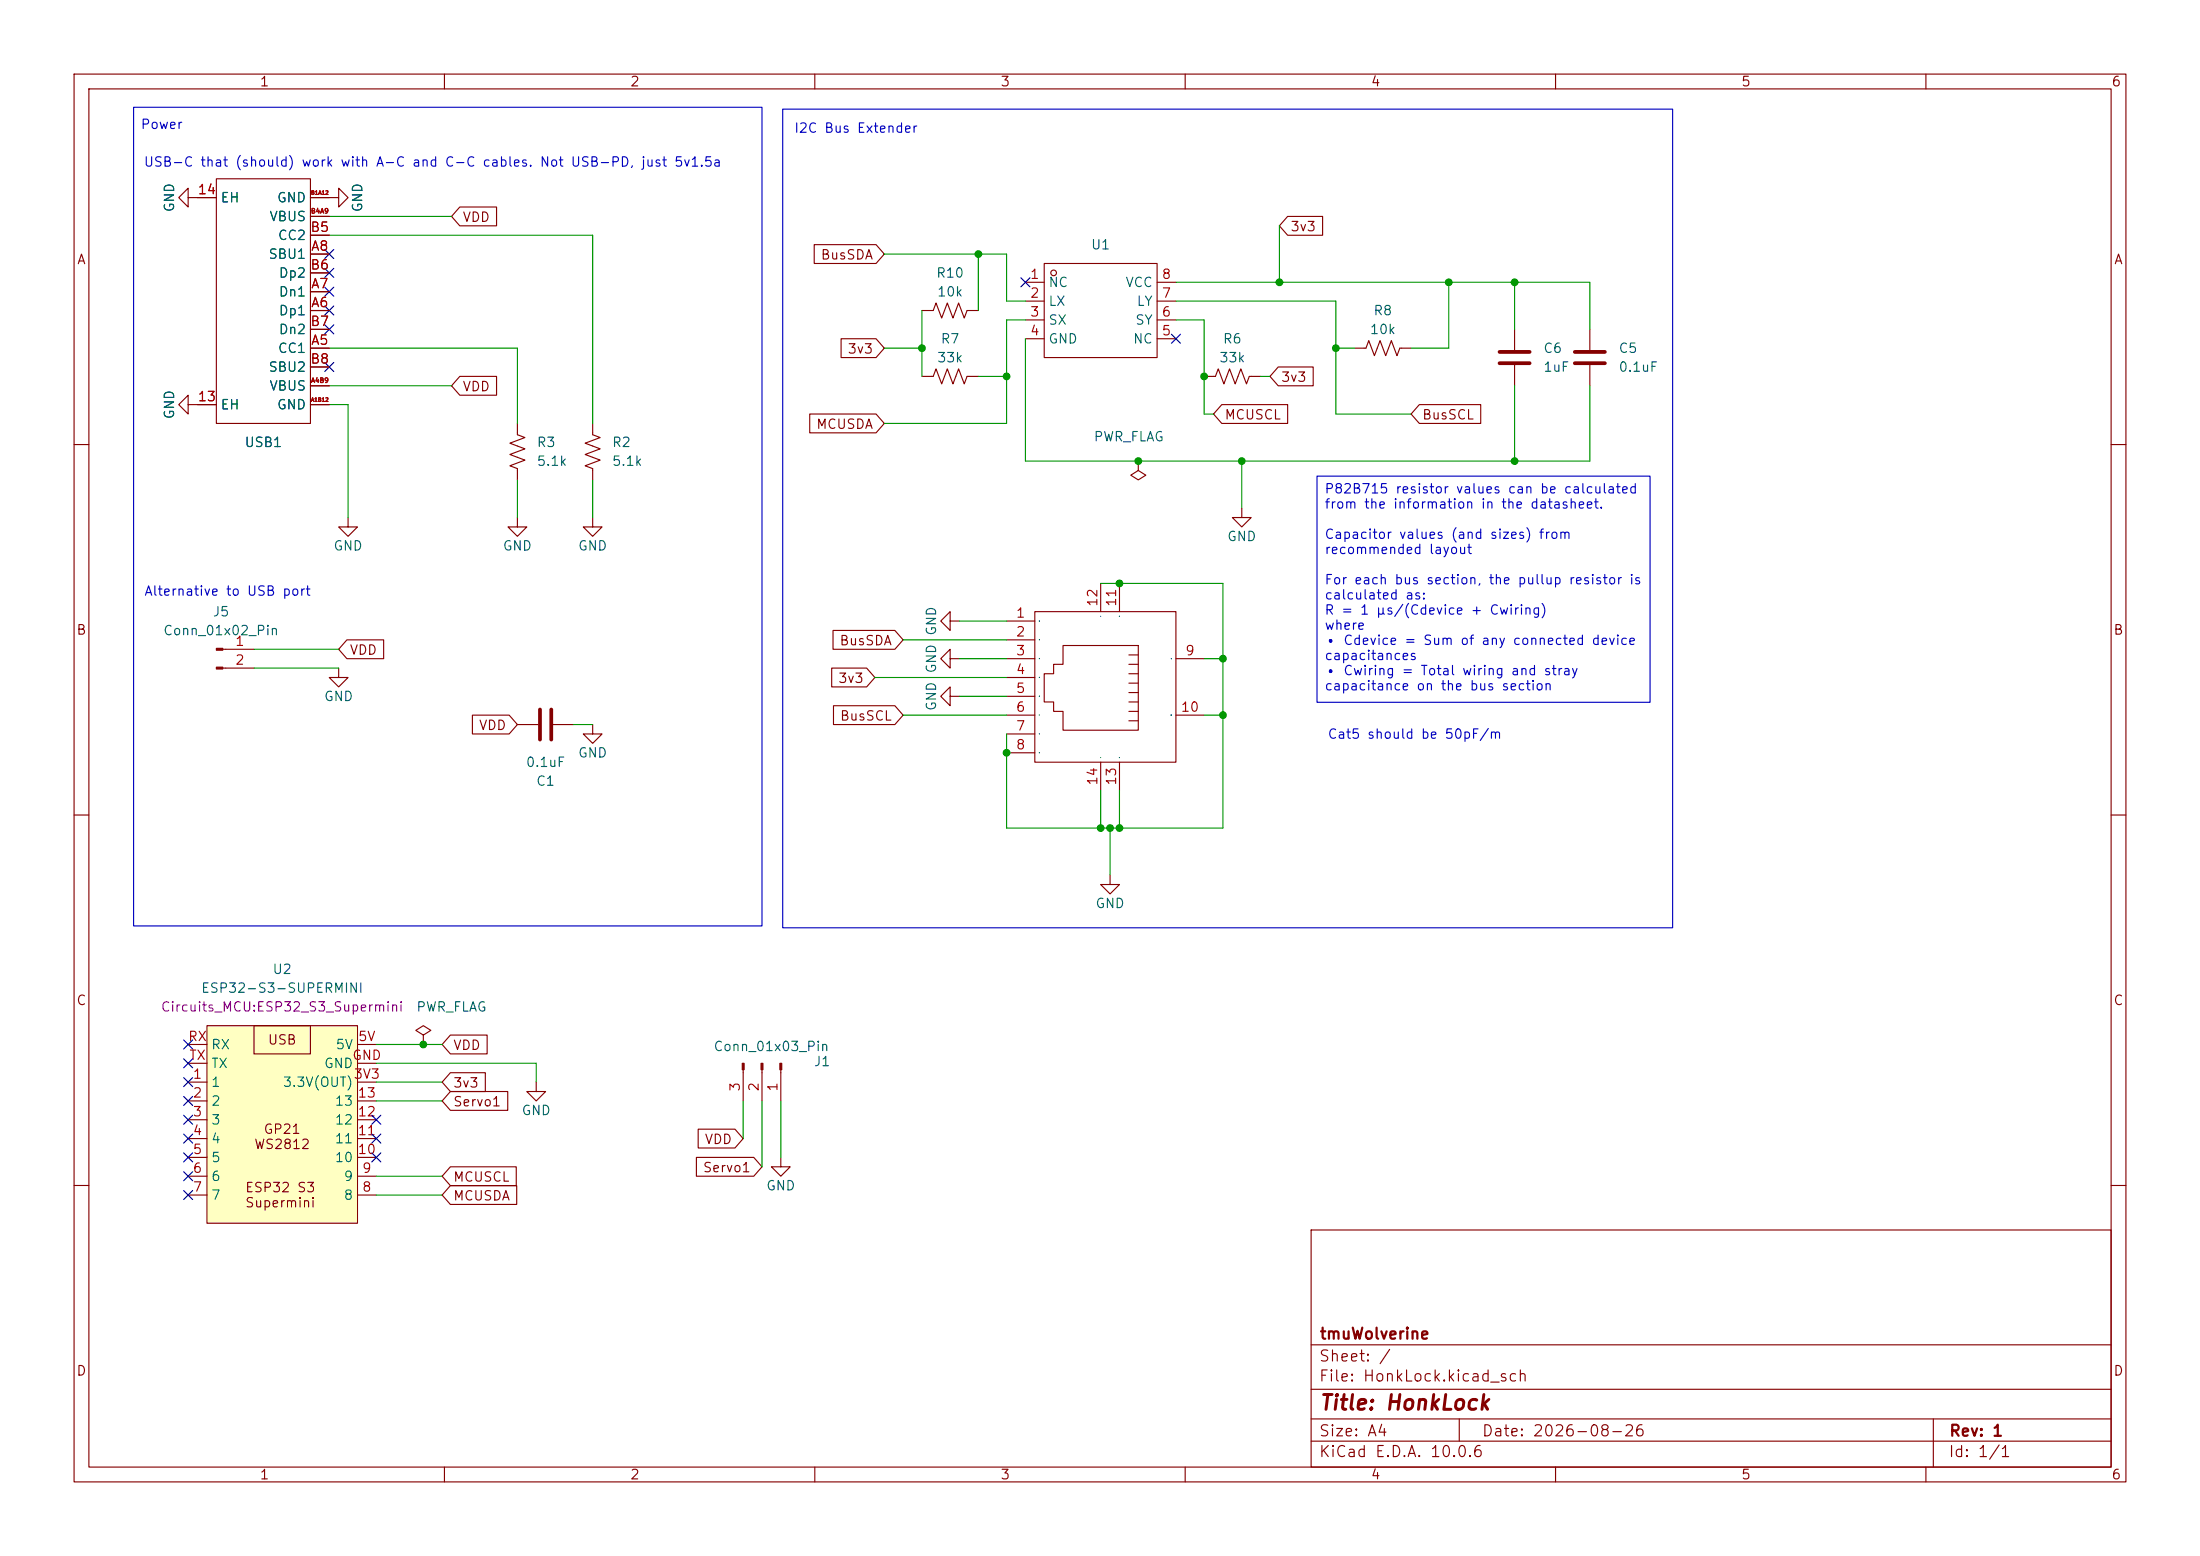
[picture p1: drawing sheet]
<svg xmlns="http://www.w3.org/2000/svg" width="297mm" height="210mm" viewBox="0 0 297 210" stroke-linecap="round" stroke-linejoin="round" font-family="sans-serif">
<g fill="none" stroke="#840000" stroke-width=".15">
<path d="M10 10h277v190h-277zM12 12h273v186h-273zM60 10v2M110 10v2M160 10v2M210 10v2M260 10v2M44.4 26.7h1.3v-1.3l1.3 1.3-1.3 1.2v-1.2M25.4 54.6v-1.3l-1.3 1.3 1.3 1.3v-1.3h1.3M182.9 47h1.5l.4-1 .7 2 .8-2 .8 2 .7-2 .8 2 .4-1h1.5M10 60h2M47 69.9v1.2h1.3l-1.3 1.3-1.3-1.3h1.3"/>
<path d="M69.8 69.9v1.2h1.3l-1.3 1.3-1.2-1.3h1.2M285 60h2M30.1 87.6h4.2M30.1 90.2h4.2M80 97.8v1.3h1.3l-1.3 1.2-1.3-1.2h1.3M10 110h2M285 110h2M10 160h2M177 166h108v32h-108zM285 160h2M60 198v2M110 198v2"/>
<path d="M160 198v2M177 194.5h108M177 191.5h108M177 187.5h108M177 181.5h108M197 191.5v3M210 198v2M260 198v2M261 191.5v6.5"/>
</g>
<g fill="#840000" stroke="#840000" stroke-width=".15">
<path d="M29.2 87.5h.9v.3h-.9z"/>
<path d="M29.2 90h.9v.3h-.9z"/>
</g>
<path d="M27.9 138.4h20.4v26.7h-20.4z" fill="#ffffc2"/>
<g fill="none" stroke="#840000" stroke-width=".15">
<path d="M25.4 26.7v-1.3l-1.3 1.3 1.3 1.2v-1.2h3.8M29.2 24.1h12.7v33.1h-12.7zM41.9 26.7h2.5M41.9 39.4h2.5M41.9 34.3h2.5M41.9 29.2h2.5M41.9 31.8h2.5M41.9 36.8h2.5M62.1 27.9h4.9v2.6h-4.9l-1.1-1.3zM109.9 33h8.4l1.1 1.3-1.1 1.3h-8.4zM138.4 38.1h2.6M141 35.6h15.2v12.7h-15.2z"/>
<path d="M156.2 38.1h2.5M173.8 29.2h4.8v2.6h-4.8l-1.1-1.3zM26.7 54.6h2.5M41.9 54.6h2.5M41.9 52.1h2.5M41.9 47h2.5M41.9 41.9h2.5M41.9 44.5h2.5M41.9 49.5h2.5M62.1 50.8h4.9v2.5h-4.9l-1.1-1.2zM69.8 57.2v1.5l1.1 .4-2.1 .7 2.1 .8-2.1 .7 2.1 .8-2.1 .8 1 .3v1.6M80 57.2v1.5l1 .4-2 .7 2 .8-2 .7 2 .8-2 .8 1 .3v1.6"/>
<path d="M109.3 55.9h9l1.1 1.3-1.1 1.2h-9zM113.5 45.7h4.8l1.1 1.3-1.1 1.3h-4.8zM124.5 50.8h1.5l.4-1 .7 2 .8-2 .8 2 .7-2 .8 2 .4-1h1.5M124.5 41.9h1.5l.4-1 .7 2 .8-2 .8 2 .7-2 .8 2 .4-1h1.5M138.4 40.6h2.6M138.4 43.2h2.6M138.4 45.7h2.6M156.2 40.6h2.5M156.2 43.2h2.5M156.2 45.7h2.5M162.6 50.8h1.5l.4-1 .7 2 .8-2 .8 2 .7-2 .8 2 .4-1h1.5M164.9 54.6h8.9v2.6h-8.9l-1.1-1.3z"/>
<path d="M172.6 49.5h4.7v2.6h-4.7l-1.2-1.3zM191.6 54.6h8.3v2.6h-8.3l-1.1-1.3zM204.5 44.5v2.7M204.5 49.3v2.8M214.6 44.5v2.7M214.6 49.3v2.8M80 69.9v1.2h1.3l-1.3 1.3-1.3-1.3h1.3M148.6 78.7v3.9M151.1 78.7v3.9M153.7 62.2v1.3l1 .6-1 .7-1-.7 1-.6M153.7 62.2h.1M167.6 68.6v1.3h1.3l-1.3 1.2-1.2-1.2h1.2"/>
<path d="M45.7 90.2v1.2h1.3l-1.3 1.3-1.3-1.3h1.3M46.8 86.4h5v2.5h-5l-1.1-1.3zM63.8 96.5h4.9l1.1 1.3-1.1 1.3h-4.9zM69.8 97.8h2.8M74.7 97.8h2.8M112.3 90.2h4.7l1.1 1.2-1.1 1.3h-4.7zM112.5 85.1h8.3l1.1 1.3-1.1 1.2h-8.3zM112.5 95.2h8.3l1.1 1.3-1.1 1.3h-8.3zM128.3 83.8v-1.2l-1.3 1.2 1.3 1.3v-1.3h1.2M128.3 88.9v-1.3l-1.3 1.3 1.3 1.3v-1.3h1.2M128.3 94v-1.3l-1.3 1.3 1.3 1.3v-1.3h1.2M135.9 83.8h3.8"/>
<path d="M135.9 86.4h3.8M135.9 88.9h3.8M135.9 91.4h3.8M135.9 94h3.8M135.9 96.5h3.8M135.9 99.1h3.8M139.7 82.6h19v20.3h-19zM143.5 87.1h10.2v11.5h-10.2v-2.6h-1.3v-1.3h-1.2v-3.8h1.2v-1.2h1.3zM152.4 88.4h1.3M152.4 89.7h1.3M152.4 90.9h1.3M152.4 92.2h1.3"/>
<path d="M152.4 93.5h1.3M152.4 94.7h1.3M152.4 96h1.3M152.4 97.3h1.3M158.7 88.9h3.9M158.7 96.5h3.9M135.9 101.6h3.8M148.6 102.9v3.8M149.9 118.1v1.3h1.2l-1.2 1.3-1.3-1.3h1.3M151.1 102.9v3.8M27.9 138.4h20.4v26.7h-20.4zM34.3 138.4h7.6v3.8h-7.6z"/>
<path d="M57.1 139.7l1.1-.6-1.1-.7-1 .7 1 .6v1.3M60.8 139.7h5v2.5h-5l-1.1-1.2zM25.4 141h2.5M25.4 146.1h2.5M25.4 148.6h2.5M25.4 151.1h2.5M25.4 153.7h2.5M25.4 156.2h2.5M25.4 158.8h2.5M25.4 143.5h2.5M48.3 141h2.5M48.3 146.1h2.5"/>
<path d="M48.3 148.6h2.5M48.3 151.1h2.5M48.3 153.7h2.5M48.3 156.2h2.5M48.3 158.8h2.5M48.3 143.5h2.5M57.1 141h.1M60.8 144.8h4.7v2.5h-4.7l-1.1-1.2zM60.8 157.5h8.9v2.5h-8.9l-1.1-1.2zM60.8 147.3h7.7v2.6h-7.7l-1.1-1.3zM72.4 146.1v1.2h1.3l-1.3 1.3-1.3-1.3h1.3M94 156.2h7.8l1.1 1.3-1.1 1.3h-7.8z"/>
<path d="M94.3 152.4h4.9l1.1 1.3-1.1 1.2h-4.9zM100.3 144.4v4.2M102.9 144.4v4.2M105.4 156.2v1.3h1.3l-1.3 1.3-1.3-1.3h1.3M105.4 144.4v4.2M25.4 161.3h2.5M48.3 161.3h2.5M60.8 160h9v2.6h-9l-1.1-1.3z"/>
<circle cx="142.2" cy="36.8" r=".38"/>
</g>
<path d="M202.4 47.5h4.1M202.4 49h4.1M212.6 47.5h4.1M212.6 49h4.1M72.9 95.8v4M74.4 95.8v4" fill="none" stroke="#840000" stroke-width=".51"/>
<g fill="#840000" stroke="#840000" stroke-width=".15">
<path d="M105.3 143.5h.2v.9h-.2z"/>
<path d="M102.7 143.5h.3v.9h-.3z"/>
<path d="M100.2 143.5h.3v.9h-.3z"/>
</g>
<g fill="none" stroke="#009600" stroke-width=".15">
<path d="M44.4 31.8h35.6v25.4M44.4 29.2h16.6M119.4 34.3h16.5v6.3h2.5M132.1 34.3v7.6M158.7 38.1h55.9v6.4M172.7 30.5v7.6M195.6 38.1v8.9h-5.1M204.5 38.1v6.4M44.4 47h25.4v10.2M44.4 54.6h2.6v15.3M44.4 52.1h16.6M119.4 47h5.1"/>
<path d="M124.5 41.9v8.9M132.1 50.8h3.8M138.4 45.7v16.5h76.2v-10.1M138.4 43.2h-2.5v14h-16.5M158.7 43.2h3.9v12.7h1.2M158.7 40.6h21.6v15.3h10.2M170.2 50.8h1.2M180.3 47h2.6M204.5 52.1v10.1M69.8 64.8v5.1M80 64.8v5.1M148.6 78.7h16.5v33.1h-29.2v-12.7"/>
<path d="M167.6 62.2v6.4M34.3 90.2h11.4M34.3 87.6h11.4M77.5 97.8h2.5M118.1 91.4h17.8M121.9 86.4h14M121.9 96.5h14M129.5 88.9h6.4M129.5 83.8h6.4M129.5 94h6.4M162.6 88.9h2.5M162.6 96.5h2.5"/>
<path d="M148.6 106.7v5.1M149.9 111.8v6.3M151.1 106.7v5.1M50.8 158.8h8.9M50.8 148.6h8.9M50.8 146.1h8.9M50.8 143.5h21.6v2.6M50.8 141h8.9M100.3 148.6v5.1M102.9 148.6v8.9M105.4 148.6v7.6M50.8 161.3h8.9"/>
</g>
<g fill="none" stroke="#000084" stroke-width=".15">
<path d="M43.8 33.7l1.3 1.2M43.8 36.2l1.3 1.2M43.8 38.8l1.3 1.2M45.1 33.7l-1.3 1.2M45.1 36.2l-1.3 1.2M45.1 38.8l-1.3 1.2M137.8 37.5l1.2 1.2M139 37.5l-1.2 1.2M43.8 48.9l1.3 1.2M43.8 41.3l1.3 1.2M43.8 43.8l1.3 1.3M45.1 48.9l-1.3 1.2"/>
<path d="M45.1 41.3l-1.3 1.2M45.1 43.8l-1.3 1.3M158.1 45.1l1.3 1.2M159.4 45.1l-1.3 1.2M24.8 145.4l1.2 1.3M24.8 148l1.2 1.2M24.8 140.4l1.2 1.2M24.8 158.1l1.2 1.3M24.8 155.6l1.2 1.2M24.8 142.9l1.2 1.2M24.8 153.1l1.2 1.2M24.8 150.5l1.2 1.2"/>
<path d="M26 145.4l-1.2 1.3M26 148l-1.2 1.2M26 140.4l-1.2 1.2M26 158.1l-1.2 1.3M26 155.6l-1.2 1.2M26 142.9l-1.2 1.2M26 153.1l-1.2 1.2M26 150.5l-1.2 1.2M50.2 150.5l1.2 1.2M50.2 153.1l1.2 1.2M50.2 155.6l1.2 1.2M51.4 150.5l-1.2 1.2"/>
<path d="M51.4 153.1l-1.2 1.2M51.4 155.6l-1.2 1.2M24.8 160.7l1.2 1.2M26 160.7l-1.2 1.2"/>
</g>
<path d="M18 14.5h84.9v110.5h-84.9zM105.7 14.7h120.1v110.5h-120.1zM177.8 64.3h45v30.5h-45z" fill="none" stroke="#0000c2" stroke-width=".15"/>
<g fill="#009600" stroke="#009600" stroke-width=".14">
<circle cx="132.1" cy="34.3" r=".46"/>
<circle cx="172.7" cy="38.1" r=".46"/>
<circle cx="135.9" cy="50.8" r=".46"/>
<circle cx="162.6" cy="50.8" r=".46"/>
<circle cx="180.3" cy="47" r=".46"/>
<circle cx="124.5" cy="47" r=".46"/>
<circle cx="204.5" cy="62.2" r=".46"/>
<circle cx="165.1" cy="96.5" r=".46"/>
<circle cx="204.5" cy="38.1" r=".46"/>
<circle cx="195.6" cy="38.1" r=".46"/>
<circle cx="167.6" cy="62.2" r=".46"/>
<circle cx="149.9" cy="111.8" r=".46"/>
<circle cx="57.1" cy="141" r=".46"/>
<circle cx="135.9" cy="101.6" r=".46"/>
<circle cx="148.6" cy="111.8" r=".46"/>
<circle cx="165.1" cy="88.9" r=".46"/>
<circle cx="151.1" cy="111.8" r=".46"/>
<circle cx="151.1" cy="78.7" r=".46"/>
<circle cx="153.7" cy="62.2" r=".46"/>
</g>
<text font-size="2" fill="#840000" x="178" y="190.8">Title: HonkLock</text>
<g font-size="1.5" fill="#840000">
<text x="178" y="184.1">Sheet: /</text>
<text x="178" y="181.1">tmuWolverine</text>
<text x="178" y="186.8">File: HonkLock.kicad_sch</text>
<text x="178" y="197">KiCad E.D.A. 10.0.6</text>
<text x="178" y="194.2">Size: A4</text>
<text x="200" y="194.2">Date: 2026-08-26</text>
<text x="263" y="197">Id: 1/1</text>
<text x="263" y="194.2">Rev: 1</text>
</g>
<g font-size="1.3" fill="#840000">
<text x="35" y="12">1</text>
<text x="85" y="12">2</text>
<text x="135" y="12">3</text>
<text x="185" y="12">4</text>
<text x="235" y="12">5</text>
<text x="285" y="12">6</text>
<text x="10.3" y="36">A</text>
<text x="62.4" y="30.3">VDD</text>
<text x="110.7" y="35.3">BusSDA</text>
<text x="174.1" y="31.5">3v3</text>
<text x="285.3" y="36">A</text>
<text x="62.4" y="53.1">VDD</text>
<text x="114.3" y="48">3v3</text>
<text x="172.9" y="51.9">3v3</text>
<text x="110.1" y="58.2">MCUSDA</text>
<text x="165.2" y="56.9">MCUSCL</text>
<text x="191.9" y="56.9">BusSCL</text>
<text x="10.2" y="86">B</text>
<text x="47.1" y="88.7">VDD</text>
<text x="113.2" y="87.4">BusSDA</text>
<text x="285.2" y="86">B</text>
<text x="113.1" y="92.5">3v3</text>
<text x="64.6" y="98.8">VDD</text>
<text x="113.3" y="97.6">BusSCL</text>
<text x="10.2" y="136">C</text>
<text x="285.2" y="136">C</text>
<text x="36.1" y="141.3">USB</text>
<text x="61.1" y="142">VDD</text>
<text x="61.1" y="147.1">3v3</text>
<text x="61.1" y="149.6">Servo1</text>
<text x="34.2" y="155.4">WS2812</text>
<text x="35.5" y="153.4">GP21</text>
<text x="95" y="154.7">VDD</text>
<text x="33" y="161.2">ESP32 S3</text>
<text x="61.1" y="159.8">MCUSCL</text>
<text x="94.8" y="158.5">Servo1</text>
<text x="33" y="163.3">Supermini</text>
<text x="61.1" y="162.3">MCUSDA</text>
<text x="10.2" y="186">D</text>
<text x="285.2" y="186">D</text>
<text x="35" y="200">1</text>
<text x="85" y="200">2</text>
<text x="135" y="200">3</text>
<text x="185" y="200">4</text>
<text x="235" y="200">5</text>
<text x="285" y="200">6</text>
</g>
<g font-size="1.3" fill="#0000c2">
<text x="18.9" y="17.7">Power</text>
<text x="19.3" y="22.8">USB-C that (should) work with A-C and C-C cables. Not USB-PD, just 5v1.5a</text>
<text x="107.1" y="18.2">I2C Bus Extender</text>
<text x="178.7" y="66.9">P82B715 resistor values can be calculated</text>
<text x="178.7" y="69">from the information in the datasheet.</text>
<text x="178.7" y="73.1">Capacitor values (and sizes) from</text>
<text x="178.7" y="75.1">recommended layout</text>
<text x="19.4" y="80.7">Alternative to USB port</text>
<text x="178.7" y="79.2">For each bus section, the pullup resistor is</text>
<text x="178.7" y="81.2">calculated as:</text>
<text x="178.7" y="83.3">R = 1 μs/(Cdevice + Cwiring)</text>
<text x="178.7" y="85.3">where</text>
<text x="178.7" y="87.4">• Cdevice = Sum of any connected device</text>
<text x="178.7" y="89.4">capacitances</text>
<text x="178.7" y="91.5">• Cwiring = Total wiring and stray</text>
<text x="178.7" y="93.5">capacitance on the bus section</text>
<text x="179.1" y="100">Cat5 should be 50pF/m</text>
</g>
<g font-size="1.3" fill="#006464">
<text x="23.8" y="28.7" transform="rotate(-90 23.8 28.7)">GND</text>
<text x="29.7" y="27.6">EH</text>
<text x="37.3" y="27.6">GND</text>
<text x="49.2" y="28.7" transform="rotate(-90 49.2 28.7)">GND</text>
<text x="36.2" y="35.3">SBU1</text>
<text x="36.3" y="30.2">VBUS</text>
<text x="37.4" y="32.7">CC2</text>
<text x="147.2" y="34">U1</text>
<text x="37.5" y="40.3">Dn1</text>
<text x="37.5" y="37.8">Dp2</text>
<text x="126.3" y="37.8">R10</text>
<text x="126.4" y="40.3">10k</text>
<text x="141.5" y="39.1">NC</text>
<text x="141.5" y="41.6">LX</text>
<text x="151.8" y="39.1">VCC</text>
<text x="153.4" y="41.6">LY</text>
<text x="37.4" y="48">CC1</text>
<text x="37.5" y="42.9">Dp1</text>
<text x="37.5" y="45.4">Dn2</text>
<text x="126.9" y="46.7">R7</text>
<text x="141.5" y="44.1">SX</text>
<text x="141.5" y="46.7">GND</text>
<text x="152.9" y="46.7">NC</text>
<text x="153.2" y="44.1">SY</text>
<text x="165" y="46.7">R6</text>
<text x="184.8" y="45.4">10k</text>
<text x="185.3" y="42.9">R8</text>
<text x="208.3" y="48">C6</text>
<text x="218.4" y="48">C5</text>
<text x="36.2" y="50.5">SBU2</text>
<text x="36.3" y="53">VBUS</text>
<text x="126.4" y="49.2">33k</text>
<text x="164.5" y="49.2">33k</text>
<text x="208.3" y="50.5">1uF</text>
<text x="218.4" y="50.5">0.1uF</text>
<text x="23.8" y="56.7" transform="rotate(-90 23.8 56.7)">GND</text>
<text x="29.7" y="55.6">EH</text>
<text x="37.3" y="55.6">GND</text>
<text x="147.6" y="59.9">PWR_FLAG</text>
<text x="32.9" y="60.7">USB1</text>
<text x="72.4" y="60.7">R3</text>
<text x="72.4" y="63.2">5.1k</text>
<text x="82.5" y="60.7">R2</text>
<text x="82.5" y="63.2">5.1k</text>
<text x="44.9" y="74.6">GND</text>
<text x="67.8" y="74.6">GND</text>
<text x="77.9" y="74.6">GND</text>
<text x="165.6" y="73.4">GND</text>
<text x="28.6" y="83.5">J5</text>
<text x="21.9" y="86.1">Conn_01x02_Pin</text>
<text x="126.7" y="85.9" transform="rotate(-90 126.7 85.9)">GND</text>
<text x="43.7" y="94.9">GND</text>
<text x="126.7" y="91" transform="rotate(-90 126.7 91)">GND</text>
<text x="126.7" y="96" transform="rotate(-90 126.7 96)">GND</text>
<text x="70.9" y="103.8">0.1uF</text>
<text x="72.3" y="106.4">C1</text>
<text x="77.9" y="102.6">GND</text>
<text x="147.8" y="122.9">GND</text>
<text x="36.7" y="131.8">U2</text>
<text x="27.1" y="134.3">ESP32-S3-SUPERMINI</text>
<text x="56.1" y="136.9">PWR_FLAG</text>
<text x="28.4" y="141.9">RX</text>
<text x="45.2" y="141.9">5V</text>
<text x="96.2" y="142.2">Conn_01x03_Pin</text>
<text x="28.4" y="147">1</text>
<text x="28.4" y="149.6">2</text>
<text x="28.4" y="144.5">TX</text>
<text x="38.1" y="147">3.3V(OUT)</text>
<text x="43.7" y="144.5">GND</text>
<text x="45.1" y="149.6">13</text>
<text x="109.8" y="144.2">J1</text>
<text x="28.4" y="152.1">3</text>
<text x="28.4" y="154.6">4</text>
<text x="45.1" y="154.6">11</text>
<text x="45.1" y="152.1">12</text>
<text x="70.3" y="150.8">GND</text>
<text x="28.4" y="157.2">5</text>
<text x="28.4" y="159.7">6</text>
<text x="45.1" y="157.2">10</text>
<text x="46.3" y="159.7">9</text>
<text x="103.3" y="161">GND</text>
<text x="28.4" y="162.3">7</text>
<text x="46.3" y="162.3">8</text>
</g>
<g font-size="1.3" fill="#a90000">
<text x="26.6" y="26.5">14</text>
<text x="41.8" y="31.6">B5</text>
<text x="41.9" y="34.2">A8</text>
<text x="41.8" y="36.7">B6</text>
<text x="41.9" y="41.8">A6</text>
<text x="41.9" y="39.2">A7</text>
<text x="139" y="38">1</text>
<text x="139" y="40.5">2</text>
<text x="156.7" y="40.5">7</text>
<text x="156.7" y="38">8</text>
<text x="41.8" y="44.3">B7</text>
<text x="41.9" y="46.9">A5</text>
<text x="139" y="43">3</text>
<text x="139" y="45.6">4</text>
<text x="156.7" y="45.6">5</text>
<text x="156.7" y="43">6</text>
<text x="41.8" y="49.4">B8</text>
<text x="26.6" y="54.5">13</text>
<text x="137.1" y="83.7">1</text>
<text x="148.5" y="82" transform="rotate(-90 148.5 82)">12</text>
<text x="151" y="82" transform="rotate(-90 151 82)">11</text>
<text x="31.7" y="87.5">1</text>
<text x="137.1" y="86.2">2</text>
<text x="137.1" y="88.8">3</text>
<text x="159.9" y="88.8">9</text>
<text x="31.7" y="90">2</text>
<text x="137.1" y="91.3">4</text>
<text x="137.1" y="93.8">5</text>
<text x="137.1" y="96.4">6</text>
<text x="137.1" y="98.9">7</text>
<text x="137.1" y="101.5">8</text>
<text x="159.3" y="96.4">10</text>
<text x="148.5" y="106.1" transform="rotate(-90 148.5 106.1)">14</text>
<text x="151" y="106.1" transform="rotate(-90 151 106.1)">13</text>
<text x="25.3" y="140.8">RX</text>
<text x="25.5" y="143.4">TX</text>
<text x="47.5" y="143.4">GND</text>
<text x="48.3" y="140.8">5V</text>
<text x="25.9" y="145.9">1</text>
<text x="25.9" y="148.5">2</text>
<text x="47.6" y="145.9">3V3</text>
<text x="48.2" y="148.5">13</text>
<text x="100.2" y="147.4" transform="rotate(-90 100.2 147.4)">3</text>
<text x="102.7" y="147.4" transform="rotate(-90 102.7 147.4)">2</text>
<text x="105.3" y="147.4" transform="rotate(-90 105.3 147.4)">1</text>
<text x="25.9" y="151">3</text>
<text x="25.9" y="153.5">4</text>
<text x="48.2" y="153.5">11</text>
<text x="48.2" y="151">12</text>
<text x="25.9" y="156.1">5</text>
<text x="25.9" y="158.6">6</text>
<text x="25.9" y="161.2">7</text>
<text x="48.2" y="156.1">10</text>
<text x="48.8" y="161.2">8</text>
<text x="48.8" y="158.6">9</text>
</g>
<text font-size="1.3" fill="#840084" x="21.6" y="136.9">Circuits_MCU:ESP32_S3_Supermini</text>
<g font-size=".6" fill="#a90000">
<text x="41.9" y="29">B4A9</text>
<text x="41.9" y="51.8">A4B9</text>
</g>
<g font-size=".5" fill="#a90000">
<text x="41.9" y="26.4">B1A12</text>
<text x="41.9" y="54.3">A1B12</text>
</g>
</svg>
